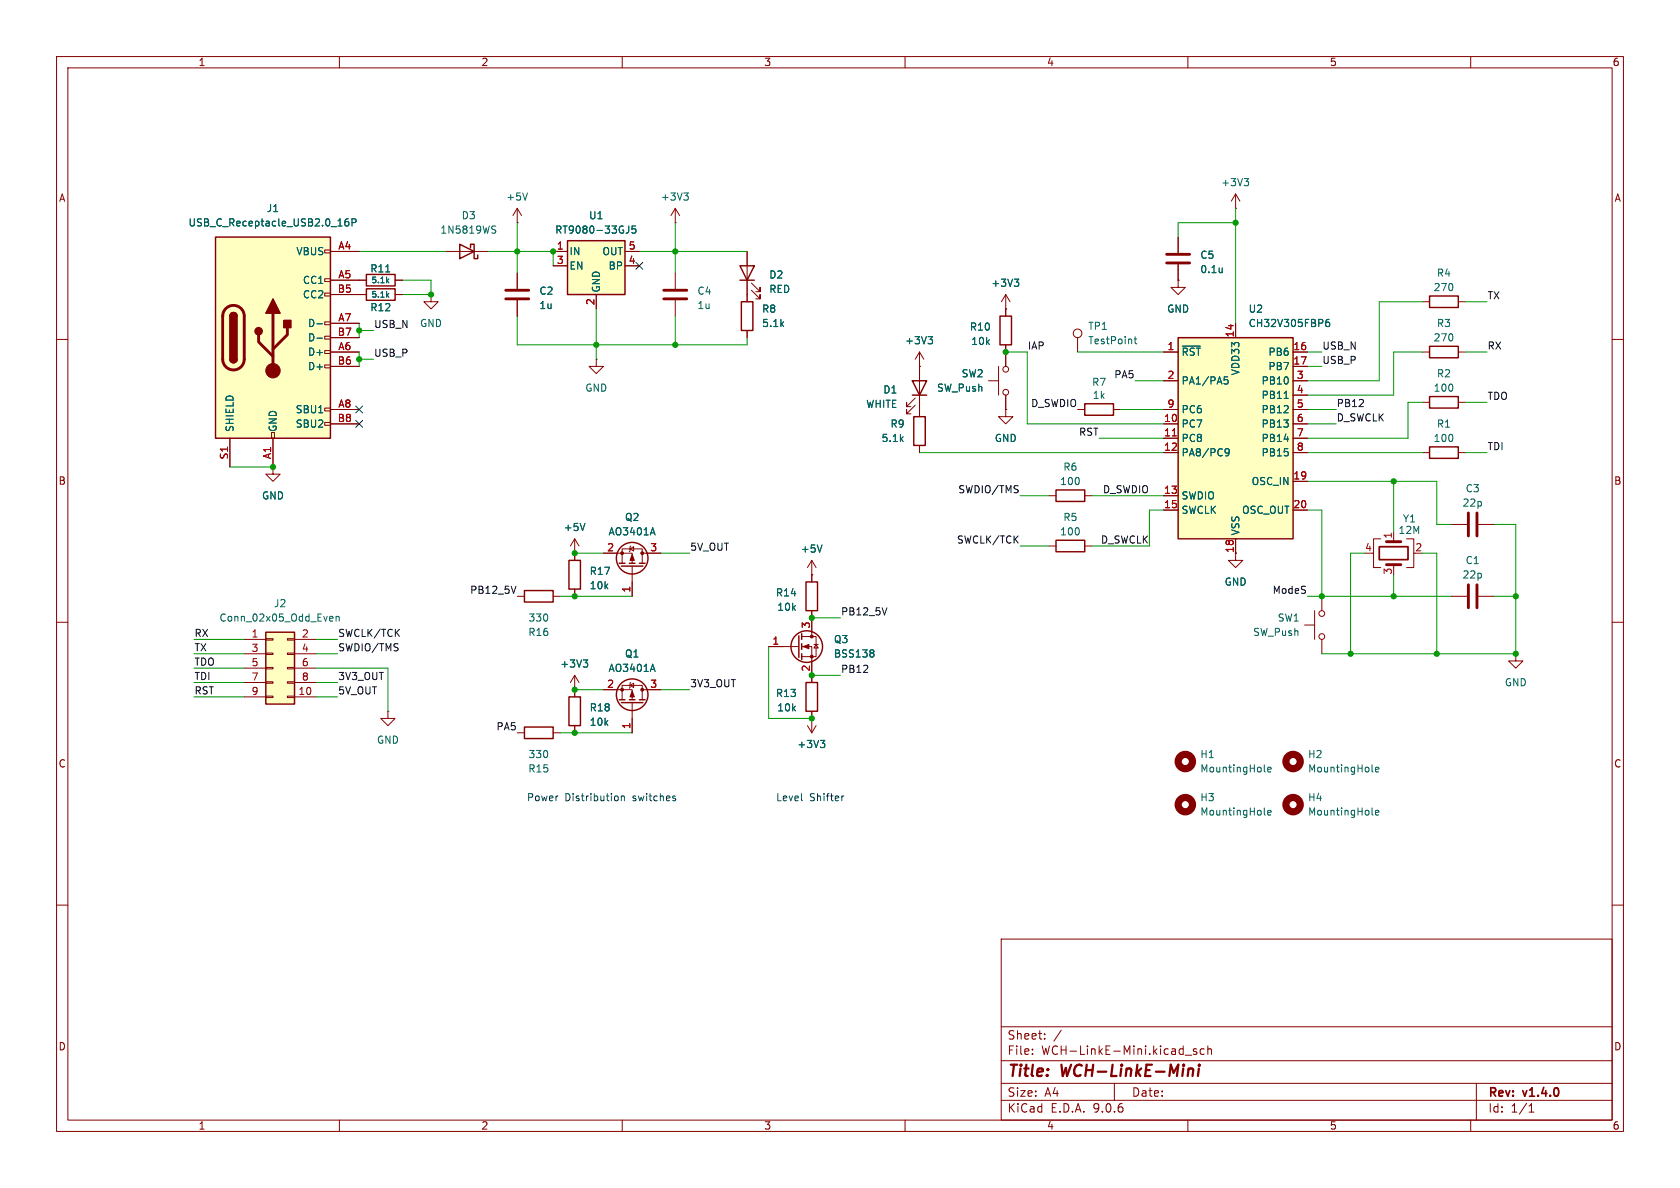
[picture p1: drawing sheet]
<svg xmlns="http://www.w3.org/2000/svg" width="297mm" height="210mm" viewBox="0 0 297 210" stroke-linecap="round" stroke-linejoin="round" font-family="sans-serif">
<g fill="none" stroke="#840000" stroke-width=".18">
<path d="M10 10h277v190h-277zM12 12h273v186h-273zM60 10v2M110 10v2M160 10v2M210 10v2M260 10v2M119.4 39.4h.1M119.4 36.8l-.8 1.3M119.4 36.8l.7 1.3M119.4 36.8v2.6M63.5 52.1h1.3"/>
<path d="M63.5 49.5h1.3M69.8 52.1h1.3M69.8 49.5h1.3M78.7 44.5h7.7M91.4 48.3v2.8M91.4 53.1v2.8M190.5 59.7v2.5M10 60h2M190.5 72.4h1.3M196.8 72.4h1.3M285 60h2M101.6 97.8h.1"/>
<path d="M101.6 95.3v3.8M101.6 95.3l-.8 1.2M101.6 95.3l.8 1.2M143.5 99.1v3.8M143.5 99.1l-.8 1.2M143.5 99.1l.8 1.2M218.4 97.8v1.3h1.3l-1.3 1.2-1.2-1.2h1.2M256.5 92.7h2.8M261.4 92.7h2.8M10 110h2M91.4 105.4h1.3M97.8 105.4h1.3"/>
<path d="M101.6 104.1v1.3M101.6 119.4v3.8M101.6 119.4l.8 1.3M101.6 119.4l-.8 1.3M135.9 114.3h5.3M141.7 112.5h2.6v3.6h-2.6M141.7 114.3h1.8v5.1M143.5 101.6h.1M143.5 108v4.5M143.9 113.9h.8M144.3 113.9l.4 .7h-.8zM256.5 105.4h2.8"/>
<path d="M261.4 105.4h2.8M285 110h2M91.4 129.5h1.3M97.8 129.5h1.3M101.6 121.9h.1M101.6 128.3v1.2M106.7 121.9h5.1v1.8M110 123.7v-2.5h3.5v2.5M111.4 121.2l.6-.4v.7zM111.5 120.7l-.1 .1v.7l-.1 .2M111.8 124.2v5.3M113.5 121.9h3.3"/>
<path d="M10 160h2M177 166h108v32h-108zM285 160h2M60 198v2M110 198v2M160 198v2M177 194.5h108M177 191.5h108M177 187.5h108M177 181.5h108M182.5 186.3v.1M182.5 185.5v.1"/>
<path d="M184.7 183.6v.1M184.7 182.8v.1M187.6 182.1l-1.3 2M197 191.5v3M209.5 186.5h1.2M210 198v2M211.5 185.5l-.3-.1-.2 .2v.2l.5 .2v.3h-.5M212.9 185.5l-.4-.1-.3 .3v.4l.1 .2h.6M213.5 185.5l.2-.1 .4 .1 .1 .9M213.5 184.9v1.5M260 198v2M261 191.5v6.5"/>
<path d="M270.3 196.6h.9M270.3 195.5l.4-.4v1.5"/>
<circle cx="190.5" cy="58.9" r=".76"/>
</g>
<path d="M210.4 188.9l.5 .1 .1 .2-.2 1M211.9 188.9l-.1 1.3M212 188.2v.2M212 188.2l-.1 .1 .1 .1M212 188.2l.1 .1-.1 .1" fill="none" stroke="#840000" stroke-width=".4"/>
<g fill="none" stroke="#840000" stroke-width=".25">
<path d="M64.8 51.1h5v2h-5zM64.8 48.5h5v2h-5zM81.3 43.2l2.5 1.3-2.5 1.2zM83.2 43.8v-.6h.6v2.5h.7v-.6M191.8 71.4h5v2h-5zM100.6 99.1h2v5h-2zM92.7 104.4h5.1v2h-5.1zM141.2 112.4v3.8M141.7 112v1M141.7 113.8v1M141.7 115.6v1M142.5 102.9h2v5.1h-2z"/>
<path d="M92.7 128.5h5.1v2.1h-5.1zM100.6 123.2h2v5.1h-2zM109.5 123.7h1M109.9 124.2h3.8M111.3 123.7h1M113 123.7h1"/>
<circle cx="142.6" cy="114.3" r="2.79"/>
<circle cx="111.8" cy="122.8" r="2.79"/>
</g>
<g fill="#840000" stroke="#840000" stroke-width=".18">
<path d="M111.8 122.2l.3 1h-.7z"/>
<path d="M142 114.3l1-.4v.8z"/>
<circle cx="113.5" cy="121.9" r=".25"/>
<circle cx="110" cy="121.9" r=".25"/>
<circle cx="143.5" cy="112.5" r=".25"/>
<circle cx="143.5" cy="116.1" r=".25"/>
</g>
<g fill="none" stroke="#006464" stroke-width=".18">
<path d="M87.2 39.9l.4 .1M120.9 34.1h.8l-.4 .5M121.4 34.6l.3 .2v.3l-.3 .3M68.2 48.1h.7M68.4 52.1l.3 .4M68.4 49.6l.3 .4M68.7 51.9l-.3 .3M68.7 49.3l-.3 .4M87.2 40.6l.3 .1 .1 .3-.2 .2h-.3M200.5 59.9h.5M200.7 59.5v1.1l.3 .2M103.4 92.5l-.4 1.3"/>
<path d="M145.3 96.3l-.4 1.3M103.1 116.7h.8l-.4 .4M103.7 117.1l.2 .3v.3l-.2 .2M115.4 117.4l.4 1.3M154.3 114.9l.2 .2-.2 .3 .2 .3v.2l-.2 .2"/>
</g>
<path d="M89.4 51.3h4.1M89.4 52.8h4.1M259.6 90.7v4M261.1 90.7v4M259.6 103.4v4M261.1 103.4v4" fill="none" stroke="#840000" stroke-width=".51"/>
<path d="M38.1 41.9h20.3v35.6h-20.3z" fill="#ffffc2"/>
<g fill="none" stroke="#840000" stroke-width=".18">
<path d="M57.4 44.2h1v.5h-1zM57.4 49.3h1v.5h-1zM57.4 51.8h1v.5h-1zM57.4 56.9h1v.5h-1zM57.4 59.4h1v.5h-1zM58.4 44.5h5.1M58.4 49.5h5.1M58.4 52.1h5.1M58.4 57.2h5.1M58.4 59.7h5.1M40.6 77.5v5.1M48 76.5h.5v1h-.5z"/>
<path d="M48.3 77.5v5.1M57.4 62h1v.5h-1zM57.4 64.5h1v.5h-1zM57.4 72.1h1v.5h-1zM57.4 74.7h1v.5h-1zM58.4 62.2h5.1M58.4 64.8h5.1M58.4 72.4h5.1M58.4 74.9h5.1M185.4 96.5h1.3M191.8 96.5h1.2"/>
</g>
<path d="M38.1 41.9h20.3v35.6h-20.3zM40.6 55.9a.64 .64 0 0 1 .7-.7 .64 .64 0 0 1 .6 .7M40.6 63.5a.64 .64 0 0 0 .7 .6 .64 .64 0 0 0 .6-.6M186.7 95.5h5.1v2h-5.1z" fill="none" stroke="#840000" stroke-width=".25"/>
<path d="M39.9 54.5a1.9 1.9 0 0 1 2.1-.4 1.9 1.9 0 0 1 1.2 1.8v7.6a1.91 1.91 0 0 1-1.9 1.9 1.91 1.91 0 0 1-1.9-1.9v-7.8l.1-.6zM45.7 59.2v1.3l2.6 2.5M48.3 55.4v10.1M50.8 57.9v1.3l-2.5 2.5" fill="none" stroke="#840000" stroke-width=".51"/>
<g fill="#840000" stroke="#840000" stroke-width=".25">
<path d="M40.6 55.9h1.3v7.6h-1.3z"/>
<path d="M40.8 55.4a.64 .64 0 0 1 .7-.1 .64 .64 0 0 1 .4 .6h-1.3z"/>
<path d="M40.6 63.5h1.3a.64 .64 0 0 1-.6 .6 .64 .64 0 0 1-.7-.6z"/>
<path d="M48.3 52.8l1.2 2.6h-2.5z"/>
<path d="M50.2 56.6h1.2v1.3h-1.2z"/>
<circle cx="45.7" cy="58.5" r=".63"/>
</g>
<circle cx="48.3" cy="65.5" r="1.27" fill="#840000" stroke="#840000" stroke-width=".18"/>
<path d="M61.6 38.7h-.4a.86 .86 0 0 0 0 1.2l.4-.1 .1-.4-.3-.2h-.3l-.1 .2M62.2 39.3h.6l.2-.2-.1-.3-.7-.1v1.2M56 57.2h1M56 59.8h1" fill="none" stroke="#006464" stroke-width=".18"/>
<path d="M100.3 42.5h10.2v9.6h-10.2z" fill="#ffffc2"/>
<g fill="none" stroke="#840000" stroke-width=".25">
<path d="M100.3 42.5h10.2v9.6h-10.2zM130.8 47h2.5l-1.2 2.5zM130.8 49.5h2.5M109.5 99.6h1M111.3 99.6h1M113 99.6h1M186.7 86.6h5.1v2h-5.1zM109.9 100.1h3.8M142.5 120.7h2v5h-2z"/>
<circle cx="111.8" cy="98.7" r="2.79"/>
</g>
<g fill="none" stroke="#840000" stroke-width=".18">
<path d="M91.4 39.4h.1M91.4 36.8l-.7 1.3M91.4 36.8l.8 1.3M91.4 36.8v2.6M76.2 52.1v1.2h1.3l-1.3 1.3-1.3-1.3h1.3M76.2 52.1h.1M97.8 44.5h2.5M97.8 47h2.5M105.4 52.1v2.5M110.5 44.5h2.5M110.5 47h2.5M132.1 44.5v7.6"/>
<path d="M132.8 51.3l1.6 1.5v-.7v.7h-.8M132.8 50l1.6 1.6v-.8v.8h-.8M105.4 63.5v1.3h1.3l-1.3 1.2-1.3-1.2h1.3M105.4 63.5h.1M174.8 67.3h1.7M176.5 64.8v5.1M177.8 72.4v1.3h1.3l-1.3 1.2-1.3-1.2h1.3M177.8 72.4h.1M177.8 62.2v2.6M177.8 69.9v2.5M106.7 97.8h5.1v1.8M110 99.6v-2.6h3.5v2.6"/>
<path d="M111.4 97l.6-.4v.8zM111.5 96.5l-.1 .1v.8l-.1 .1M113.5 97.8h3.3M185.4 87.6h1.3M191.8 87.6h1.2M242.6 97.8h.2M244.1 95.3h-1.3v5h1.3M246.4 94v1.3M246.4 99.8v.5M248.7 95.3h1.2v5h-1.2M111.8 100.1v5.3M143.5 119.4v1.3"/>
<path d="M230.6 110.5h1.8M232.4 108v5M233.7 105.4v2.6M233.7 113v2.6M268 115.6v1.2h1.2l-1.2 1.3-1.3-1.3h1.3M268 115.6h.1M142.7 128.3l.8 1.2M143.5 127h.1M143.5 125.7v3.8M144.3 128.3l-.8 1.2"/>
<circle cx="177.8" cy="65.3" r=".51"/>
<circle cx="177.8" cy="69.3" r=".51"/>
<circle cx="233.7" cy="108.5" r=".51"/>
<circle cx="233.7" cy="112.5" r=".51"/>
</g>
<g fill="none" stroke="#006464" stroke-width=".18">
<path d="M93.3 34.1l-.5 1.3M111.2 39.9v1a.41 .41 0 0 1-.5 .3M112.4 39.9h-.6l-.1 .7 .2-.2 .4 .1 .1 .2v.4l-.2 .1-.5-.1M115.4 93.3l.4 1.3M145 130.9h.8l-.4 .5M145.6 131.4l.2 .2v.3l-.2 .3M223.5 136.3l.2 .2M224.1 136l.6-.1v-.2l-.4-.1-.2 .2 .1 .6h.5M242.6 136.3l.1 .2M243.2 136l.6-.1-.1-.2-.4-.1-.1 .2v.6h.5M223.5 143.9l.2 .2M224.1 143.7l.6-.2v-.2l-.4-.1-.2 .2 .1 .6h.5"/>
<path d="M242.6 143.9l.1 .2M243.2 143.7l.6-.2-.1-.2-.4-.1-.1 .2v.6h.5"/>
</g>
<g fill="#840000" stroke="#840000" stroke-width=".18">
<path d="M111.8 98l.3 1.1h-.7z"/>
<circle cx="113.5" cy="97.8" r=".25"/>
<circle cx="110" cy="97.8" r=".25"/>
</g>
<path d="M245.1 95.8h2.5M245.1 99.8h2.5" fill="none" stroke="#840000" stroke-width=".51"/>
<path d="M243.8 96.6h5.1v2.3h-5.1z" fill="none" stroke="#840000" stroke-width=".3"/>
<g fill="none" stroke="#840000" stroke-width="1.3">
<circle cx="209.5" cy="134.6" r="1.27"/>
<circle cx="228.6" cy="134.6" r="1.27"/>
<circle cx="209.5" cy="142.2" r="1.27"/>
<circle cx="228.6" cy="142.2" r="1.27"/>
</g>
<path d="M208.3 59.7h20.3v35.6h-20.3z" fill="#ffffc2"/>
<path d="M208.3 59.7h20.3v35.6h-20.3zM252.7 52.3h5.1v2.1h-5.1zM252.7 61.2h5.1v2h-5.1zM252.7 70.1h5.1v2h-5.1zM252.7 79h5.1v2h-5.1z" fill="none" stroke="#840000" stroke-width=".25"/>
<g fill="none" stroke="#840000" stroke-width=".18">
<path d="M218.4 36.8h.1M218.4 34.3v2.5M218.4 34.3l-.7 1.3M218.4 34.3l.8 1.3M119.4 48.3v2.8M119.4 53.1v2.8M208.3 49.5v1.3h1.2l-1.2 1.3-1.3-1.3h1.3M208.3 49.5h.1M208.3 41.9v2.8M208.3 46.7v2.8M218.4 57.2v2.5M251.5 53.3h1.2"/>
<path d="M257.8 53.3h1.3M205.7 62.2h2.6M205.7 67.3h2.6M205.7 72.4h2.6M205.7 74.9h2.6M205.7 77.5h2.6M228.6 62.2h2.5M228.6 67.3h2.5M228.6 72.4h2.5M228.6 74.9h2.5M228.6 77.5h2.5M228.6 64.8h2.5"/>
<path d="M228.6 69.9h2.5M251.5 62.2h1.2M251.5 71.1h1.2M257.8 62.2h1.3M257.8 71.1h1.3M205.7 80h2.6M205.7 87.6h2.6M205.7 90.2h2.6M218.4 95.3v2.5M228.6 80h2.5M228.6 90.2h2.5M228.6 85.1h2.5"/>
<path d="M251.5 80h1.2M257.8 80h1.3M68.6 125.7v1.3h1.2l-1.2 1.3-1.3-1.3h1.3M68.6 125.7h.1"/>
</g>
<path d="M220 31.6h.7l-.4 .5M220.5 32.1l.2 .2v.3l-.2 .2M216.1 47.4v.8M216.1 48.1h-.1M235 56.5h-.4a.86 .86 0 0 0 0 1.2l.4-.1 .1-.4-.3-.3-.3 .1-.1 .2M209 61.2h3.2M216.4 66.6h.7M216.4 67.2l.5-.1 .2 .2-.1 .5h-.6M216.6 79.6l.2-.3 .4 .1a.84 .84 0 0 1-.3 1.2h-.2M216.6 79.9l.2 .2h.3l.2-.2M227 70.4h.7" fill="none" stroke="#006464" stroke-width=".18"/>
<path d="M207.3 77.1h.7" fill="none" stroke="#a90000" stroke-width=".18"/>
<path d="M117.3 51.3h4.1M117.3 52.8h4.1M206.2 45h4.1M206.2 46.5h4.1" fill="none" stroke="#840000" stroke-width=".51"/>
<path d="M47 111.8h5.1v12.7h-5.1z" fill="#ffffc2"/>
<path d="M131.1 53.3h2v5.1h-2zM176.8 55.9h2v5.1h-2zM161.3 67.3h2.5l-1.2 2.6zM161.3 69.9h2.5M161.5 73.7h2.1v5h-2.1zM47 111.8h5.1v12.7h-5.1z" fill="none" stroke="#840000" stroke-width=".25"/>
<g fill="none" stroke="#840000" stroke-width=".18">
<path d="M58.4 44.5h5.1M58.4 49.5h6.4M58.4 52.1h6.4M58.4 57.2h5.1M58.4 59.7h5.1M69.8 49.5h1.3M69.8 52.1h1.3M91.4 48.3v2.8M91.4 53.1v2.8M97.8 44.5h2.5M97.8 47h2.5M105.4 52.1v2.5"/>
<path d="M110.5 44.5h2.5M110.5 47h2.5M132.1 44.5v2.5M132.1 49.5v3.8M132.1 58.4v1.3M177.8 54.6h.1M177.8 52.1l-.8 1.2M177.8 52.1l.8 1.2M177.8 52.1v3.8M208.3 49.5h.1M208.3 41.9v2.8M208.3 46.7v2.8"/>
<path d="M218.4 57.2v2.5M40.6 77.5v5.1M48.3 77.5v5.1M58.4 62.2h5.1M58.4 64.8h5.1M58.4 72.4h5.1M58.4 74.9h5.1M161.8 71.6l-1.5 1.6v-.8v.8h.7M161.8 70.4l-1.5 1.5v-.8v.8h.7M162.6 64.8h.1M162.6 62.2l-.8 1.3M162.6 62.2l.7 1.3"/>
<path d="M162.6 62.2v11.5M162.6 78.7v1.3M177.8 72.4h.1M177.8 61v3.8M177.8 69.9v2.5M205.7 62.2h2.6M205.7 72.4h2.6M205.7 74.9h2.6M205.7 67.3h2.6M205.7 77.5h2.6M228.6 62.2h2.5M228.6 64.8h2.5"/>
<path d="M228.6 72.4h2.5M228.6 74.9h2.5M228.6 67.3h2.5M228.6 77.5h2.5M228.6 69.9h2.5M48.3 82.6v1.2h1.2l-1.2 1.3-1.3-1.3h1.3M48.3 82.6h.1M101.6 97.8h.1M101.6 97.8v1.3M106.7 97.8h2.5M114.3 97.8h2.5M205.7 80h2.6"/>
<path d="M205.7 87.6h2.6M205.7 90.2h2.6M218.4 95.3v2.5M228.6 80h2.5M228.6 90.2h2.5M228.6 85.1h2.5M43.2 113h3.8M43.2 115.6h3.8M43.2 118.1h3.8M47 112.9h1.3v.3h-1.3zM47 115.4h1.3v.3h-1.3zM47 118h1.3v.2h-1.3z"/>
<path d="M50.8 112.9h1.3v.3h-1.3zM50.8 115.4h1.3v.3h-1.3zM50.8 118h1.3v.2h-1.3zM52.1 113h3.8M52.1 115.6h3.8M52.1 118.1h3.8M101.6 104.1v1.3M111.8 102.9v2.5M135.9 114.3h2.5M143.5 101.6h.1M143.5 101.6v1.3M143.5 108v3.8"/>
<path d="M143.5 116.8v3.9M43.2 120.7h3.8M43.2 123.2h3.8M47 120.5h1.3v.3h-1.3zM47 123.1h1.3v.2h-1.3zM50.8 120.5h1.3v.3h-1.3zM50.8 123.1h1.3v.2h-1.3zM52.1 120.7h3.8M52.1 123.2h3.8M101.6 121.9h.1M101.6 121.9v1.3M101.6 128.3v1.2"/>
<path d="M106.7 121.9h2.5M111.8 127v2.5M114.3 121.9h2.5M143.5 127h.1M143.5 125.7v1.3"/>
</g>
<g fill="none" stroke="#006464" stroke-width=".18">
<path d="M61.6 38.7h-.4a.86 .86 0 0 0 0 1.2l.4-.1 .1-.4-.3-.2h-.3l-.1 .2M62.2 39.3h.6l.2-.2-.1-.3-.7-.1v1.2M111.2 39.9v1a.41 .41 0 0 1-.5 .3M112.4 39.9h-.6l-.1 .7 .2-.2 .4 .1 .1 .2v.4l-.2 .1-.5-.1M56 57.2h1M56 59.8h1M68.2 48.1h.7M68.4 52.1l.3 .4M68.4 49.6l.3 .4M68.7 51.9l-.3 .3M68.7 49.3l-.3 .4M164.1 59.5h.8l-.5 .5"/>
<path d="M164.6 60l.3 .2v.3l-.3 .3M179.3 49.3h.8l-.4 .5M179.9 49.8l.2 .3v.3l-.2 .2M216.1 47.4v.8M216.1 48.1h-.1M235 56.5h-.4a.86 .86 0 0 0 0 1.2l.4-.1 .1-.4-.3-.3-.3 .1-.1 .2M209 61.2h3.2M216.4 66.6h.7M216.4 67.2l.5-.1 .2 .2-.1 .5h-.6M216.6 79.6l.2-.3 .4 .1a.84 .84 0 0 1-.3 1.2h-.2M216.6 79.9l.2 .2h.3l.2-.2M227 70.4h.7"/>
<path d="M103.4 92.5l-.4 1.3M115.4 93.3l.4 1.3M145.3 96.3l-.4 1.3M58.4 109h.4l.1 .3-.6 .1M58.8 109.7l-.4 .1M59.4 109.1l.2-.1h.3l.1 .8M59.4 109v.8M103.1 116.7h.8l-.4 .4M103.7 117.1l.2 .3v.3l-.2 .2M115.4 117.4l.4 1.3M154.3 114.9l.2 .2-.2 .3 .2 .3v.2l-.2 .2M145 130.9h.8l-.4 .5"/>
<path d="M145.6 131.4l.2 .2v.3l-.2 .3"/>
</g>
<path d="M91.2 103.6l-.4 1.3M156.8 107.4l-.4 1.3" fill="none" stroke="#0f0f0f" stroke-width=".18"/>
<g fill="none" stroke="#009600" stroke-width=".18">
<path d="M91.4 39.4v8.9M119.4 39.4v8.9M218.4 36.8v20.4M218.4 39.4h-10.1v2.5M63.5 44.5h15.2M63.5 57.2v2.5M63.5 58.4h2.5M71.1 49.5h5.1v2.6h-5.1M86.4 44.5h11.4v2.5M91.4 55.9v5.1h40.7v-1.3M105.4 54.6v8.9M113 44.5h19.1"/>
<path d="M119.4 55.9v5.1M251.5 53.3h-7.7v14h-12.7M259.1 53.3h3.8M63.5 62.2v2.6M63.5 63.5h2.5M177.8 62.2h3.8v12.7h24.1M190.5 62.2h15.2M194.3 77.5h11.4M198.1 72.4h7.6M200.7 67.3h5M231.1 62.2h2.6M231.1 64.8h2.6"/>
<path d="M231.1 72.4h5.1M231.1 74.9h5.1M251.5 62.2h-5.1v7.7h-15.3M251.5 71.1h-2.6v6.4h-17.8M259.1 62.2h3.8M259.1 71.1h3.8M40.6 82.6h7.7M101.6 97.8h5.1M116.8 97.8h5.1M162.6 80h43.1M180.3 87.6h5.1M180.3 96.5h5.1"/>
<path d="M193 87.6h12.7M205.7 90.2h-2.5v6.3h-10.2M231.1 85.1h22.9v7.6h2.5M231.1 90.2h2.6v15.2M231.1 80h20.4M241.3 97.8h-2.5v17.8M246.4 85.1v8.9M251.5 97.8h2.5v17.8M259.1 80h3.8M264.2 92.7h3.8v22.9h-34.3M34.3 115.6h8.9M34.3 118.1h8.9"/>
<path d="M34.3 113h8.9M55.9 115.6h3.8M55.9 118.1h12.7v7.6M55.9 113h3.8M99.1 105.4h12.7M135.9 114.3v12.7h7.6M143.5 119.4h5.1M143.5 109.2h5.1M231.1 105.4h25.4M246.4 101.6v3.8M264.2 105.4h3.8M34.3 120.7h8.9"/>
<path d="M34.3 123.2h8.9M55.9 120.7h3.8M55.9 123.2h3.8M99.1 129.5h12.7M101.6 121.9h5.1M116.8 121.9h5.1"/>
</g>
<path d="M112.4 46.4l1.2 1.2M113.6 46.4l-1.2 1.2M62.9 71.8l1.2 1.2M62.9 74.3l1.2 1.2M64.1 71.8l-1.2 1.2M64.1 74.3l-1.2 1.2" fill="none" stroke="#000084" stroke-width=".18"/>
<path d="M109.2 140.8l.1 .1-.1 .6M109.8 140.8l.2-.1 .3 .1 .1 .8M109.8 140.7v.9M119.3 141.1l.2 .2-.2 .3M119.3 140.7l.1 .1M141.7 141.5l.2 .1M149.2 140.7l-.4 .2" fill="none" stroke="#0000c2" stroke-width=".18"/>
<path d="M207.3 77.1h.7" fill="none" stroke="#a90000" stroke-width=".18"/>
<g fill="#009600" stroke="#009600" stroke-width=".18">
<circle cx="143.5" cy="127" r=".46"/>
<circle cx="101.6" cy="129.5" r=".46"/>
<circle cx="101.6" cy="121.9" r=".46"/>
<circle cx="143.5" cy="109.2" r=".46"/>
<circle cx="143.5" cy="119.4" r=".46"/>
<circle cx="101.6" cy="105.4" r=".46"/>
<circle cx="105.4" cy="61" r=".46"/>
<circle cx="63.5" cy="58.4" r=".46"/>
<circle cx="63.5" cy="63.5" r=".46"/>
<circle cx="76.2" cy="52.1" r=".46"/>
<circle cx="97.8" cy="44.5" r=".46"/>
<circle cx="91.4" cy="44.5" r=".46"/>
<circle cx="254" cy="115.6" r=".46"/>
<circle cx="268" cy="115.6" r=".46"/>
<circle cx="268" cy="105.4" r=".46"/>
<circle cx="233.7" cy="105.4" r=".46"/>
<circle cx="246.4" cy="105.4" r=".46"/>
<circle cx="238.8" cy="115.6" r=".46"/>
<circle cx="246.4" cy="85.1" r=".46"/>
<circle cx="218.4" cy="39.4" r=".46"/>
<circle cx="101.6" cy="97.8" r=".46"/>
<circle cx="48.3" cy="82.6" r=".46"/>
<circle cx="119.4" cy="44.5" r=".46"/>
<circle cx="119.4" cy="61" r=".46"/>
<circle cx="177.8" cy="62.2" r=".46"/>
</g>
<g font-size="2.8" fill="#840000">
<text x="178" y="190.9">Title:</text>
<text x="187.7" y="190.9">WCH-LinkE-Mini</text>
</g>
<g font-size="2.1" fill="#840000">
<text x="178" y="184">Sheet:</text>
<text x="178" y="186.7">File:</text>
<text x="184.1" y="186.7">WCH-LinkE-Mini.kicad_sch</text>
<text x="178" y="196.9">KiCad</text>
<text x="178" y="194.1">Size:</text>
<text x="184.7" y="194.1">A4</text>
<text x="185.7" y="196.9">E.D.A.</text>
<text x="193.3" y="196.9">9.0.6</text>
<text x="200" y="194.1">Date:</text>
<text x="263" y="194.3">Rev:</text>
<text x="263" y="196.9">Id:</text>
<text x="267.1" y="196.9">1/1</text>
<text x="269.4" y="194.3">v1.4.0</text>
</g>
<g font-size="1.8" fill="#840000">
<text x="35" y="11.9">1</text>
<text x="85" y="11.9">2</text>
<text x="135" y="11.9">3</text>
<text x="185" y="11.9">4</text>
<text x="235" y="11.9">5</text>
<text x="285" y="11.9">6</text>
<text x="10.3" y="35.9">A</text>
<text x="285.3" y="35.9">A</text>
<text x="10.3" y="85.9">B</text>
<text x="285.3" y="85.9">B</text>
<text x="10.3" y="135.9">C</text>
<text x="285.3" y="135.9">C</text>
<text x="10.3" y="185.9">D</text>
<text x="285.3" y="185.9">D</text>
<text x="35" y="199.9">1</text>
<text x="85" y="199.9">2</text>
<text x="135" y="199.9">3</text>
<text x="185" y="199.9">4</text>
<text x="235" y="199.9">5</text>
<text x="285" y="199.9">6</text>
</g>
<g font-size="1.8" fill="#006464">
<text x="89.4" y="35.7">+5V</text>
<text x="116.7" y="35.7">+3V3</text>
<text x="215.8" y="33.1">+3V3</text>
<text x="33.2" y="40.2">USB_C_Receptacle_USB2.0_16P</text>
<text x="47.1" y="37.7">J1</text>
<text x="77.7" y="41.5">1N5819WS</text>
<text x="81.5" y="39">D3</text>
<text x="98.1" y="41.5">RT9080-33GJ5</text>
<text x="104" y="39">U1</text>
<text x="52.3" y="45.3">VBUS</text>
<text x="100.6" y="45.3">IN</text>
<text x="100.6" y="47.9">EN</text>
<text x="106.4" y="45.3">OUT</text>
<text x="107.5" y="47.9">BP</text>
<text x="212.1" y="45.9">C5</text>
<text x="53.5" y="50.4">CC1</text>
<text x="53.5" y="52.9">CC2</text>
<text x="65.4" y="48.4">R11</text>
<text x="95.3" y="52.3">C2</text>
<text x="106.3" y="51.8" transform="rotate(-90 106.3 51.8)">GND</text>
<text x="123.2" y="52.3">C4</text>
<text x="135.9" y="49.4">D2</text>
<text x="135.9" y="52">RED</text>
<text x="175.2" y="50.9">+3V3</text>
<text x="212.1" y="48.5">0.1u</text>
<text x="253.4" y="51.7">270</text>
<text x="253.9" y="49.1">R4</text>
<text x="54.4" y="58">D-</text>
<text x="65.4" y="55.2">R12</text>
<text x="74.2" y="58">GND</text>
<text x="95.3" y="54.8">1u</text>
<text x="123.2" y="54.8">1u</text>
<text x="134.6" y="55.5">R8</text>
<text x="134.6" y="58">5.1k</text>
<text x="171.4" y="58.6">R10</text>
<text x="192.3" y="58.5">TP1</text>
<text x="206.2" y="55.5">GND</text>
<text x="220.6" y="58">CH32V305FBP6</text>
<text x="220.6" y="55.5">U2</text>
<text x="253.9" y="58">R3</text>
<text x="54.4" y="60.6">D-</text>
<text x="54.4" y="63.1">D+</text>
<text x="54.4" y="65.6">D+</text>
<text x="159.9" y="61.1">+3V3</text>
<text x="171.6" y="61.2">10k</text>
<text x="192.3" y="61.1">TestPoint</text>
<text x="208.8" y="63.1">~{RST}</text>
<text x="224.1" y="63.1">PB6</text>
<text x="224.1" y="65.6">PB7</text>
<text x="253.4" y="60.6">270</text>
<text x="103.4" y="69.4">GND</text>
<text x="156.1" y="69.8">D1</text>
<text x="165.6" y="69.4">SW_Push</text>
<text x="169.9" y="66.9">SW2</text>
<text x="193" y="68.4">R7</text>
<text x="193.1" y="70.7">1k</text>
<text x="208.8" y="68.2">PA1/PA5</text>
<text x="219.3" y="66.4" transform="rotate(-90 219.3 66.4)">VDD33</text>
<text x="222.9" y="68.2">PB10</text>
<text x="222.9" y="70.7">PB11</text>
<text x="253.4" y="69.4">100</text>
<text x="253.9" y="66.9">R2</text>
<text x="41.5" y="76.5" transform="rotate(-90 41.5 76.5)">SHIELD</text>
<text x="49.1" y="76.5" transform="rotate(-90 49.1 76.5)">GND</text>
<text x="52.2" y="73.3">SBU1</text>
<text x="52.2" y="75.8">SBU2</text>
<text x="153" y="72.3">WHITE</text>
<text x="157.3" y="75.8">R9</text>
<text x="208.8" y="73.3">PC6</text>
<text x="208.8" y="75.8">PC7</text>
<text x="222.9" y="73.3">PB12</text>
<text x="222.9" y="75.8">PB13</text>
<text x="253.9" y="75.8">R1</text>
<text x="155.8" y="78.3">5.1k</text>
<text x="175.8" y="78.3">GND</text>
<text x="187.9" y="83.4">R6</text>
<text x="208.8" y="78.3">PC8</text>
<text x="208.8" y="80.9">PA8/PC9</text>
<text x="222.9" y="78.3">PB14</text>
<text x="222.9" y="80.9">PB15</text>
<text x="253.4" y="78.3">100</text>
<text x="46.2" y="88.5">GND</text>
<text x="187.3" y="86">100</text>
<text x="208.8" y="88.5">SWDIO</text>
<text x="221.2" y="86">OSC_IN</text>
<text x="258.5" y="89.8">22p</text>
<text x="259" y="87.2">C3</text>
<text x="99.6" y="94.1">+5V</text>
<text x="107.5" y="94.8">AO3401A</text>
<text x="110.4" y="92.3">Q2</text>
<text x="187.3" y="94.8">100</text>
<text x="187.9" y="92.3">R5</text>
<text x="208.8" y="91">SWCLK</text>
<text x="219.3" y="94.7" transform="rotate(-90 219.3 94.7)">VSS</text>
<text x="219.5" y="91">OSC_OUT</text>
<text x="247.1" y="94.6">12M</text>
<text x="247.9" y="92.6">Y1</text>
<text x="104.1" y="101.8">R17</text>
<text x="141.5" y="97.9">+5V</text>
<text x="259" y="99.9">C1</text>
<text x="48.3" y="107.5">J2</text>
<text x="104.1" y="104.4">10k</text>
<text x="137.1" y="105.6">R14</text>
<text x="216.4" y="103.7">GND</text>
<text x="258.5" y="102.5">22p</text>
<text x="38.7" y="110.1">Conn_02x05_Odd_Even</text>
<text x="93.3" y="112.6">R16</text>
<text x="93.3" y="110.1">330</text>
<text x="137.3" y="108.2">10k</text>
<text x="147.3" y="113.9">Q3</text>
<text x="221.4" y="112.6">SW_Push</text>
<text x="225.8" y="110.1">SW1</text>
<text x="99" y="118.2">+3V3</text>
<text x="107.5" y="119">AO3401A</text>
<text x="110.4" y="116.4">Q1</text>
<text x="147.3" y="116.4">BSS138</text>
<text x="104.1" y="126">R18</text>
<text x="137.1" y="123.4">R13</text>
<text x="137.3" y="126">10k</text>
<text x="265.9" y="121.5">GND</text>
<text x="66.5" y="131.7">GND</text>
<text x="104.1" y="128.5">10k</text>
<text x="93.3" y="136.8">R15</text>
<text x="93.3" y="134.2">330</text>
<text x="140.9" y="132.4">+3V3</text>
<text x="212.1" y="134.2">H1</text>
<text x="212.1" y="136.8">MountingHole</text>
<text x="231.1" y="134.2">H2</text>
<text x="231.1" y="136.8">MountingHole</text>
<text x="212.1" y="141.8">H3</text>
<text x="231.1" y="141.8">H4</text>
<text x="212.1" y="144.4">MountingHole</text>
<text x="231.1" y="144.4">MountingHole</text>
</g>
<g font-size="1.8" fill="#a90000">
<text x="59.7" y="44.2">A4</text>
<text x="98.4" y="44.2">1</text>
<text x="98.4" y="46.7">3</text>
<text x="111.1" y="44.2">5</text>
<text x="111.1" y="46.7">4</text>
<text x="59.6" y="51.8">B5</text>
<text x="59.7" y="49.3">A5</text>
<text x="59.6" y="59.4">B7</text>
<text x="59.7" y="56.9">A7</text>
<text x="105.2" y="54" transform="rotate(-90 105.2 54)">2</text>
<text x="218.2" y="59.7" transform="rotate(-90 218.2 59.7)">14</text>
<text x="59.6" y="64.5">B6</text>
<text x="59.7" y="62">A6</text>
<text x="206.3" y="62">1</text>
<text x="228.6" y="62">16</text>
<text x="228.6" y="64.5">17</text>
<text x="206.3" y="67.1">2</text>
<text x="229.2" y="67.1">3</text>
<text x="229.2" y="69.6">4</text>
<text x="59.6" y="74.7">B8</text>
<text x="59.7" y="72.1">A8</text>
<text x="205.7" y="74.7">10</text>
<text x="205.7" y="77.2">11</text>
<text x="206.3" y="72.1">9</text>
<text x="229.2" y="72.1">5</text>
<text x="229.2" y="74.7">6</text>
<text x="229.2" y="77.2">7</text>
<text x="40.4" y="81.3" transform="rotate(-90 40.4 81.3)">S1</text>
<text x="48" y="81.3" transform="rotate(-90 48 81.3)">A1</text>
<text x="205.7" y="79.8">12</text>
<text x="229.2" y="79.8">8</text>
<text x="205.7" y="87.4">13</text>
<text x="205.7" y="89.9">15</text>
<text x="228.6" y="84.8">19</text>
<text x="228.6" y="89.9">20</text>
<text x="246.1" y="95.3" transform="rotate(-90 246.1 95.3)">1</text>
<text x="107.2" y="97.5">2</text>
<text x="114.9" y="97.5">3</text>
<text x="218.2" y="97.8" transform="rotate(-90 218.2 97.8)">18</text>
<text x="241.2" y="97.5">4</text>
<text x="246.1" y="101.7" transform="rotate(-90 246.1 101.7)">3</text>
<text x="250.1" y="97.5">2</text>
<text x="111.5" y="104.8" transform="rotate(-90 111.5 104.8)">1</text>
<text x="44.4" y="112.8">1</text>
<text x="53.3" y="112.8">2</text>
<text x="143.3" y="111.2" transform="rotate(-90 143.3 111.2)">3</text>
<text x="44.4" y="115.3">3</text>
<text x="44.4" y="117.9">5</text>
<text x="53.3" y="115.3">4</text>
<text x="53.3" y="117.9">6</text>
<text x="136.5" y="114">1</text>
<text x="143.3" y="118.8" transform="rotate(-90 143.3 118.8)">2</text>
<text x="44.4" y="120.4">7</text>
<text x="44.4" y="122.9">9</text>
<text x="52.7" y="122.9">10</text>
<text x="53.3" y="120.4">8</text>
<text x="107.2" y="121.7">2</text>
<text x="114.9" y="121.7">3</text>
<text x="111.5" y="129" transform="rotate(-90 111.5 129)">1</text>
</g>
<g font-size="1.8" fill="#0f0f0f">
<text x="262.9" y="53">TX</text>
<text x="66" y="58.1">USB_N</text>
<text x="66" y="63.2">USB_P</text>
<text x="181.6" y="61.9">IAP</text>
<text x="233.7" y="61.9">USB_N</text>
<text x="233.7" y="64.4">USB_P</text>
<text x="262.9" y="61.9">RX</text>
<text x="196.9" y="67">PA5</text>
<text x="262.9" y="70.8">TDO</text>
<text x="182.2" y="72">D_SWDIO</text>
<text x="190.7" y="77.1">RST</text>
<text x="236.2" y="72">PB12</text>
<text x="236.2" y="74.6">D_SWCLK</text>
<text x="262.9" y="79.7">TDI</text>
<text x="169.3" y="87.3">SWDIO/TMS</text>
<text x="194.9" y="87.3">D_SWDIO</text>
<text x="121.9" y="97.4">5V_OUT</text>
<text x="169.1" y="96.2">SWCLK/TCK</text>
<text x="194.5" y="96.2">D_SWCLK</text>
<text x="83" y="105.1">PB12_5V</text>
<text x="224.9" y="105.1">ModeS</text>
<text x="34.3" y="112.7">RX</text>
<text x="59.7" y="112.7">SWCLK/TCK</text>
<text x="148.6" y="108.9">PB12_5V</text>
<text x="34.3" y="117.8">TDO</text>
<text x="34.3" y="115.2">TX</text>
<text x="59.7" y="115.2">SWDIO/TMS</text>
<text x="148.6" y="119">PB12</text>
<text x="34.3" y="122.8">RST</text>
<text x="34.3" y="120.3">TDI</text>
<text x="59.7" y="120.3">3V3_OUT</text>
<text x="59.7" y="122.8">5V_OUT</text>
<text x="121.9" y="121.6">3V3_OUT</text>
<text x="87.7" y="129.2">PA5</text>
</g>
<g font-size="1.8" fill="#0000c2">
<text x="93" y="141.8">Power</text>
<text x="99.8" y="141.8">Distribution</text>
<text x="112" y="141.8">switches</text>
<text x="137.1" y="141.8">Level</text>
<text x="143.1" y="141.8">Shifter</text>
</g>
<g font-size="1.4" fill="#006464">
<text x="65.6" y="52.8">5.1k</text>
<text x="65.6" y="50.3">5.1k</text>
</g>
</svg>
